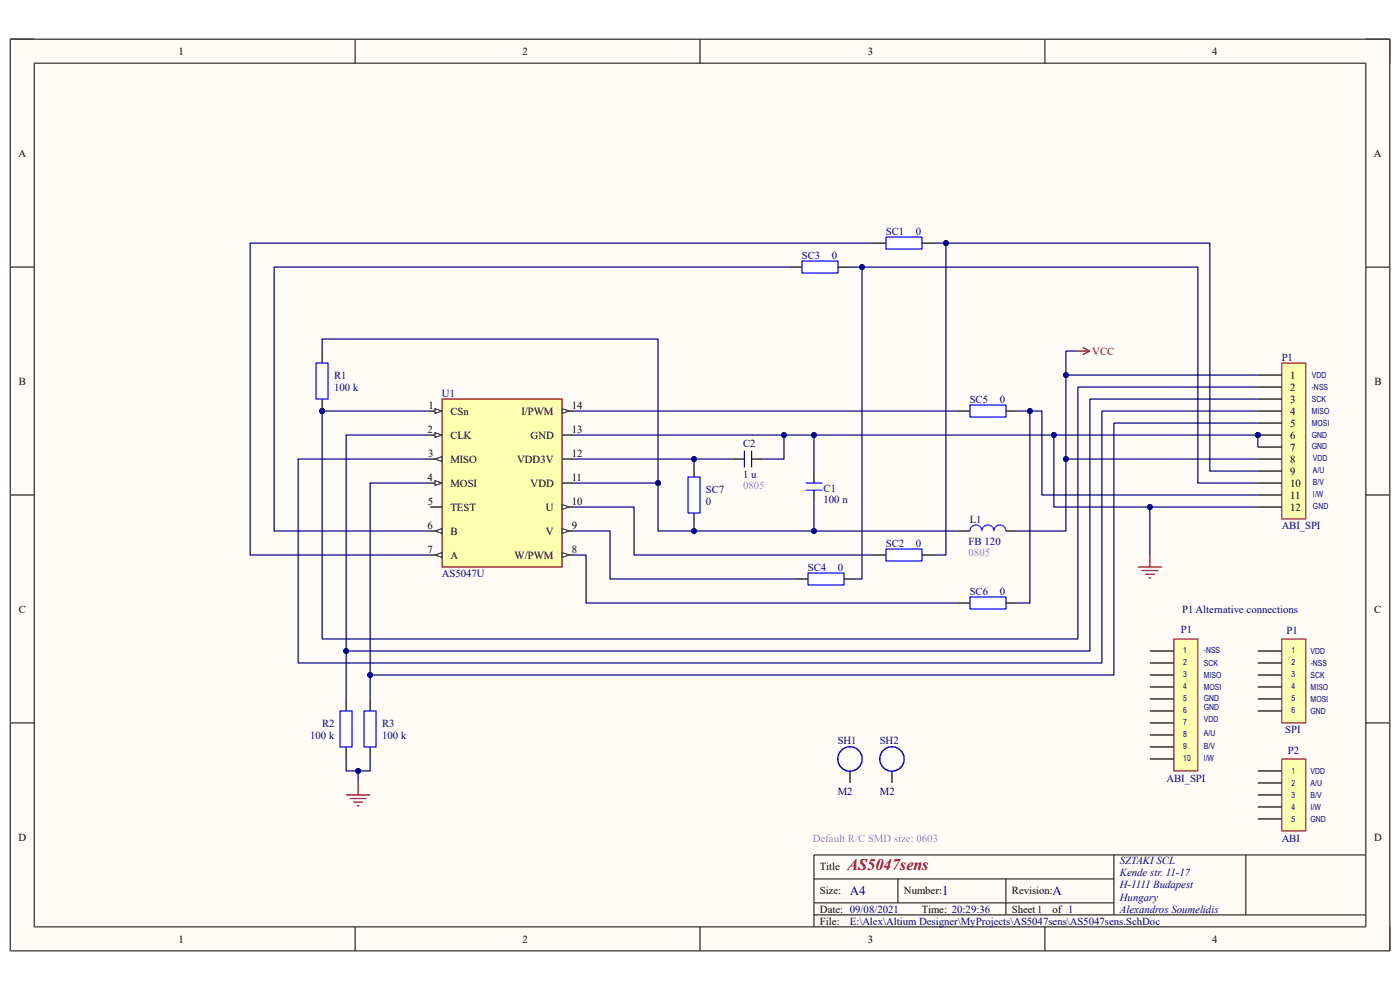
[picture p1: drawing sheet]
<svg xmlns="http://www.w3.org/2000/svg" width="297mm" height="210mm" viewBox="0 0 297 210" stroke-linecap="round" stroke-linejoin="round" font-family="sans-serif">
<path d="M2.2 8.3h292.7v193.4h-292.7z" fill-rule="evenodd" fill="#fffcf8"/>
<path d="M2.2 8.3h292.7v193.4h-292.7z" fill="none" stroke="#000" stroke-width=".21"/>
<path d="M7.3 13.4h282.5v183.2h-282.5z" fill-rule="evenodd" fill="#fffcf8"/>
<g fill="none" stroke="#000" stroke-width=".21">
<path d="M2.2 8.3h5.1M7.3 13.4h282.5v183.2h-282.5zM75.3 8.3v5.1M148.5 8.3v5.1M221.7 8.3v5.1M289.8 8.3h5.1v5.1M2.2 56.7h5.1M289.8 56.7h5.1M2.2 105h5.1M289.8 105h5.1M2.2 153.4h5.1M289.8 153.4h5.1"/>
<path d="M75.3 196.6v5.1M148.5 196.6v5.1M172.7 186.5h63.6M172.7 194.1h117.1M172.7 191.5h63.6M190.5 186.5v5M213.4 186.5v7.6M221.7 196.6v5.1M236.3 181.4v12.7M264.3 181.4v12.7M289.8 181.4h-117.1v15.2M294.9 196.6v5.1"/>
</g>
<path d="M93.8 84.7h25.4v35.6h-25.4z" fill-rule="evenodd" fill="#ffffb0"/>
<path d="M93.8 84.7h25.4v35.6h-25.4z" fill="none" stroke="#800000" stroke-width=".25"/>
<path d="M91.2 87.2h2.6" fill="none" stroke="#000" stroke-width=".25"/>
<path d="M92.3 86.7l1.5 .5-1.5 .5z" fill="#f8fcff"/>
<path d="M92.3 86.7l1.5 .5-1.5 .5z" fill="none" stroke="#000" stroke-width=".21"/>
<path d="M91.2 92.3h2.6" fill="none" stroke="#000" stroke-width=".25"/>
<path d="M92.3 91.8l1.5 .5-1.5 .5z" fill="#f8fcff"/>
<path d="M92.3 91.8l1.5 .5-1.5 .5z" fill="none" stroke="#000" stroke-width=".21"/>
<path d="M91.2 97.4h2.6" fill="none" stroke="#000" stroke-width=".25"/>
<path d="M92.3 97.4l1.5-.5v1z" fill="#f8fcff"/>
<path d="M92.3 97.4l1.5-.5v1z" fill="none" stroke="#000" stroke-width=".21"/>
<path d="M91.2 102.5h2.6" fill="none" stroke="#000" stroke-width=".25"/>
<path d="M92.3 102l1.5 .5-1.5 .5z" fill="#f8fcff"/>
<path d="M92.3 102l1.5 .5-1.5 .5z" fill="none" stroke="#000" stroke-width=".21"/>
<path d="M91.2 107.6h2.6M91.2 112.6h2.6" fill="none" stroke="#000" stroke-width=".25"/>
<path d="M92.3 112.6l1.5-.5v1.1z" fill="#f8fcff"/>
<path d="M92.3 112.6l1.5-.5v1.1z" fill="none" stroke="#000" stroke-width=".21"/>
<path d="M91.2 117.7h2.6" fill="none" stroke="#000" stroke-width=".25"/>
<path d="M92.3 117.7l1.5-.5v1z" fill="#f8fcff"/>
<path d="M92.3 117.7l1.5-.5v1z" fill="none" stroke="#000" stroke-width=".21"/>
<path d="M119.2 117.7h2.6" fill="none" stroke="#000" stroke-width=".25"/>
<path d="M119.2 117.2l1.6 .5-1.6 .5z" fill="#f8fcff"/>
<path d="M119.2 117.2l1.6 .5-1.6 .5z" fill="none" stroke="#000" stroke-width=".21"/>
<path d="M119.2 112.6h2.6" fill="none" stroke="#000" stroke-width=".25"/>
<path d="M119.2 112.1l1.6 .5-1.6 .6z" fill="#f8fcff"/>
<path d="M119.2 112.1l1.6 .5-1.6 .6z" fill="none" stroke="#000" stroke-width=".21"/>
<path d="M119.2 107.6h2.6" fill="none" stroke="#000" stroke-width=".25"/>
<path d="M119.2 107l1.6 .6-1.6 .5z" fill="#f8fcff"/>
<path d="M119.2 107l1.6 .6-1.6 .5z" fill="none" stroke="#000" stroke-width=".21"/>
<path d="M119.2 97.4h2.6M119.2 92.3h2.6M119.2 87.2h2.6M119.2 102.5h2.6" fill="none" stroke="#000" stroke-width=".25"/>
<path d="M119.2 86.7l1.6 .5-1.6 .5z" fill="#f8fcff"/>
<path d="M119.2 86.7l1.6 .5-1.6 .5z" fill="none" stroke="#000" stroke-width=".21"/>
<path d="M243.9 117.7v2.6M241.4 120.3h5.1M242.2 121h3.5M242.9 121.8h2.1M243.7 122.6h.5" fill="none" stroke="#800000" stroke-width=".25"/>
<path d="M170.9 104h3.6M170.9 102.5h3.6" fill="none" stroke="#00f" stroke-width=".25"/>
<path d="M172.7 99.9v2.6M172.7 104v2.5" fill="none" stroke="#000" stroke-width=".25"/>
<path d="M205.8 85.9h7.6v2.6h-7.6z" fill-rule="evenodd" fill="#fff"/>
<path d="M205.8 85.9h7.6v2.6h-7.6z" fill="none" stroke="#00f" stroke-width=".25"/>
<path d="M203.2 87.2h2.6M213.4 87.2h2.6" fill="none" stroke="#000" stroke-width=".25"/>
<path d="M205.8 126.6h7.6v2.6h-7.6z" fill-rule="evenodd" fill="#fff"/>
<path d="M205.8 126.6h7.6v2.6h-7.6z" fill="none" stroke="#00f" stroke-width=".25"/>
<path d="M203.2 127.9h2.6M213.4 127.9h2.6" fill="none" stroke="#000" stroke-width=".25"/>
<path d="M171.4 121.6h7.6v2.5h-7.6z" fill-rule="evenodd" fill="#fff"/>
<path d="M171.4 121.6h7.6v2.5h-7.6z" fill="none" stroke="#00f" stroke-width=".25"/>
<path d="M168.9 122.8h2.5M179 122.8h2.6" fill="none" stroke="#000" stroke-width=".25"/>
<path d="M188 116.5h7.6v2.5h-7.6z" fill-rule="evenodd" fill="#fff"/>
<path d="M188 116.5h7.6v2.5h-7.6z" fill="none" stroke="#00f" stroke-width=".25"/>
<path d="M185.4 117.7h2.6M195.6 117.7h2.5" fill="none" stroke="#000" stroke-width=".25"/>
<path d="M170.1 55.4h7.7v2.5h-7.7z" fill-rule="evenodd" fill="#fff"/>
<path d="M170.1 55.4h7.7v2.5h-7.7z" fill="none" stroke="#00f" stroke-width=".25"/>
<path d="M167.6 56.7h2.5M177.8 56.7h2.5" fill="none" stroke="#000" stroke-width=".25"/>
<path d="M188 50.3h7.6v2.5h-7.6z" fill-rule="evenodd" fill="#fff"/>
<g fill="none" stroke="#00f" stroke-width=".25">
<path d="M188 50.3h7.6v2.5h-7.6zM157.9 95.6v3.6M159.5 95.6v3.6"/>
<circle cx="180.3" cy="161" r="2.59"/>
<circle cx="189.2" cy="161" r="2.59"/>
</g>
<path d="M185.4 51.6h2.6M195.6 51.6h2.5M155.4 97.4h2.5M159.5 97.4h2.5M180.3 163.5v2.6M189.2 163.5v2.6" fill="none" stroke="#000" stroke-width=".25"/>
<path d="M228.7 74.5h2.5M229.7 73.7l1.5 .8M231.2 74.5l-1.5 .7" fill="none" stroke="#800000" stroke-width=".25"/>
<path d="M146 101.2h2.5v7.6h-2.5z" fill-rule="evenodd" fill="#fff"/>
<path d="M146 101.2h2.5v7.6h-2.5zM205.8 112.7a1.28 1.28 0 0 1 1.2-1.3 1.28 1.28 0 0 1 1.3 1.3 1.27 1.27 0 0 1 1.3-1.3 1.27 1.27 0 0 1 1.3 1.3 1.27 1.27 0 0 1 1.2-1.3 1.27 1.27 0 0 1 1.3 1.3" fill="none" stroke="#00f" stroke-width=".25"/>
<path d="M147.2 98.6v2.6M147.2 108.8v2.6M203.2 112.6h2.6M213.4 112.6h2.6" fill="none" stroke="#000" stroke-width=".25"/>
<circle cx="68.3" cy="87.2" r=".51" fill="#000080"/>
<circle cx="68.3" cy="87.2" r=".51" fill="none" stroke="#000080" stroke-width=".21"/>
<path d="M67.1 77h2.5v7.6h-2.5z" fill-rule="evenodd" fill="#fff"/>
<path d="M67.1 77h2.5v7.6h-2.5z" fill="none" stroke="#00f" stroke-width=".25"/>
<path d="M68.3 84.7v2.5" fill="none" stroke="#000" stroke-width=".25"/>
<circle cx="68.3" cy="87.2" r=".51" fill="#000080"/>
<circle cx="68.3" cy="87.2" r=".51" fill="none" stroke="#000080" stroke-width=".21"/>
<path d="M68.3 74.5v2.5" fill="none" stroke="#000" stroke-width=".25"/>
<path d="M72.2 150.8h2.5v7.7h-2.5z" fill-rule="evenodd" fill="#fff"/>
<path d="M72.2 150.8h2.5v7.7h-2.5z" fill="none" stroke="#00f" stroke-width=".25"/>
<path d="M73.4 148.3v2.5M73.4 158.5v2.5" fill="none" stroke="#000" stroke-width=".25"/>
<path d="M77.2 150.8h2.6v7.7h-2.6z" fill-rule="evenodd" fill="#fff"/>
<path d="M77.2 150.8h2.6v7.7h-2.6z" fill="none" stroke="#00f" stroke-width=".25"/>
<path d="M78.5 148.3v2.5M78.5 158.5v2.5" fill="none" stroke="#000" stroke-width=".25"/>
<path d="M73.4 168.6h5.1M74.2 169.4h3.6M75 170.2h2M75.7 170.9h.5M76 166.1v2.5" fill="none" stroke="#800000" stroke-width=".25"/>
<path d="M249 135.6h5.1v27.9h-5.1z" fill-rule="evenodd" fill="#ffffb0"/>
<path d="M249 135.6h5.1v27.9h-5.1z" fill="none" stroke="#800000" stroke-width=".21"/>
<path d="M243.9 138.1h5.1M243.9 140.6h5.1M243.9 143.2h5.1M243.9 145.7h5.1M243.9 148.3h5.1M243.9 150.8h5.1M243.9 153.4h5.1M243.9 155.9h5.1M243.9 158.5h5.1M243.9 161h5.1" fill="none" stroke="#000" stroke-width=".25"/>
<path d="M271.9 161h5.1v15.3h-5.1z" fill-rule="evenodd" fill="#ffffb0"/>
<path d="M271.9 161h5.1v15.3h-5.1z" fill="none" stroke="#800000" stroke-width=".21"/>
<path d="M271.9 135.6h5.1v17.8h-5.1z" fill-rule="evenodd" fill="#ffffb0"/>
<path d="M271.9 135.6h5.1v17.8h-5.1z" fill="none" stroke="#800000" stroke-width=".21"/>
<path d="M266.8 138.1h5.1M266.8 140.6h5.1M266.8 143.2h5.1M266.8 145.7h5.1M266.8 148.3h5.1M266.8 150.8h5.1M266.8 163.5h5.1M266.8 166.1h5.1M266.8 168.6h5.1M266.8 171.2h5.1M266.8 173.7h5.1" fill="none" stroke="#000" stroke-width=".25"/>
<circle cx="266.8" cy="92.3" r=".51" fill="#000080"/>
<circle cx="266.8" cy="92.3" r=".51" fill="none" stroke="#000080" stroke-width=".21"/>
<path d="M271.9 77h5.1v33.1h-5.1z" fill-rule="evenodd" fill="#ffffb0"/>
<path d="M271.9 77h5.1v33.1h-5.1z" fill="none" stroke="#800000" stroke-width=".21"/>
<path d="M266.8 84.7h5.1M266.8 87.2h5.1M266.8 89.7h5.1M266.8 92.3h5.1" fill="none" stroke="#000" stroke-width=".25"/>
<circle cx="266.8" cy="92.3" r=".51" fill="#000080"/>
<circle cx="266.8" cy="92.3" r=".51" fill="none" stroke="#000080" stroke-width=".21"/>
<path d="M266.8 79.6h5.1M266.8 94.8h5.1M266.8 97.4h5.1M266.8 82.1h5.1M266.8 99.9h5.1M266.8 102.5h5.1M266.8 105h5.1M266.8 107.6h5.1" fill="none" stroke="#000" stroke-width=".25"/>
<path d="M243.9 107.6v10.1" fill="none" stroke="#000080" stroke-width=".25"/>
<circle cx="243.9" cy="107.6" r=".51" fill="#000080"/>
<circle cx="243.9" cy="107.6" r=".51" fill="none" stroke="#000080" stroke-width=".21"/>
<path d="M167.6 56.7h-109.4v55.9h33M185.4 51.6h-132.3v66.1h38.1M266.8 87.2h-33v53.4h-170.5v-43.2h27.9M266.8 82.1h-38.1v53.5h-160.4v-48.4h22.9" fill="none" stroke="#000080" stroke-width=".25"/>
<circle cx="68.3" cy="87.2" r=".51" fill="#000080"/>
<circle cx="68.3" cy="87.2" r=".51" fill="none" stroke="#000080" stroke-width=".21"/>
<path d="M68.3 74.5v-2.6h71.3v30.6" fill="none" stroke="#000080" stroke-width=".25"/>
<circle cx="139.6" cy="102.5" r=".51" fill="#000080"/>
<circle cx="139.6" cy="102.5" r=".51" fill="none" stroke="#000080" stroke-width=".21"/>
<path d="M73.4 161v2.5h5.1v-2.5" fill="none" stroke="#000080" stroke-width=".25"/>
<circle cx="76" cy="163.5" r=".51" fill="#000080"/>
<circle cx="76" cy="163.5" r=".51" fill="none" stroke="#000080" stroke-width=".21"/>
<path d="M266.8 84.7h-35.6v53.4h-157.8v-45.8h17.8" fill="none" stroke="#000080" stroke-width=".25"/>
<circle cx="73.4" cy="138.1" r=".51" fill="#000080"/>
<circle cx="73.4" cy="138.1" r=".51" fill="none" stroke="#000080" stroke-width=".21"/>
<path d="M266.8 89.7h-30.5v53.5h-157.8v-40.7h12.7" fill="none" stroke="#000080" stroke-width=".25"/>
<circle cx="78.5" cy="143.2" r=".51" fill="#000080"/>
<circle cx="78.5" cy="143.2" r=".51" fill="none" stroke="#000080" stroke-width=".21"/>
<path d="M121.8 112.6h7.6v10.2h39.5M121.8 102.5h17.8v10.1h33.1v-6.1M121.8 117.7h2.5v10.2h78.9M121.8 107.6h12.7v10.1h50.9" fill="none" stroke="#000080" stroke-width=".25"/>
<circle cx="139.6" cy="102.5" r=".51" fill="#000080"/>
<circle cx="139.6" cy="102.5" r=".51" fill="none" stroke="#000080" stroke-width=".21"/>
<circle cx="147.2" cy="112.6" r=".51" fill="#000080"/>
<circle cx="147.2" cy="112.6" r=".51" fill="none" stroke="#000080" stroke-width=".21"/>
<circle cx="172.7" cy="112.6" r=".51" fill="#000080"/>
<circle cx="172.7" cy="112.6" r=".51" fill="none" stroke="#000080" stroke-width=".21"/>
<path d="M121.8 97.4h33.6" fill="none" stroke="#000080" stroke-width=".25"/>
<circle cx="147.2" cy="97.4" r=".51" fill="#000080"/>
<circle cx="147.2" cy="97.4" r=".51" fill="none" stroke="#000080" stroke-width=".21"/>
<path d="M121.8 92.3h101.8v15.3h43.2" fill="none" stroke="#000080" stroke-width=".25"/>
<circle cx="166.3" cy="92.3" r=".51" fill="#000080"/>
<circle cx="166.3" cy="92.3" r=".51" fill="none" stroke="#000080" stroke-width=".21"/>
<circle cx="172.7" cy="92.3" r=".51" fill="#000080"/>
<circle cx="172.7" cy="92.3" r=".51" fill="none" stroke="#000080" stroke-width=".21"/>
<circle cx="223.6" cy="92.3" r=".51" fill="#000080"/>
<circle cx="223.6" cy="92.3" r=".51" fill="none" stroke="#000080" stroke-width=".21"/>
<circle cx="243.9" cy="107.6" r=".51" fill="#000080"/>
<circle cx="243.9" cy="107.6" r=".51" fill="none" stroke="#000080" stroke-width=".21"/>
<path d="M121.8 87.2h81.4M166.3 92.3v5.1h-4.3" fill="none" stroke="#000080" stroke-width=".25"/>
<circle cx="166.3" cy="92.3" r=".51" fill="#000080"/>
<circle cx="166.3" cy="92.3" r=".51" fill="none" stroke="#000080" stroke-width=".21"/>
<path d="M172.7 112.6h30.5" fill="none" stroke="#000080" stroke-width=".25"/>
<circle cx="172.7" cy="112.6" r=".51" fill="#000080"/>
<circle cx="172.7" cy="112.6" r=".51" fill="none" stroke="#000080" stroke-width=".21"/>
<path d="M180.3 56.7h2.6" fill="none" stroke="#000080" stroke-width=".25"/>
<circle cx="182.9" cy="56.7" r=".51" fill="#000080"/>
<circle cx="182.9" cy="56.7" r=".51" fill="none" stroke="#000080" stroke-width=".21"/>
<path d="M266.8 102.5h-12.7v-45.8h-71.2v66.1h-1.3" fill="none" stroke="#000080" stroke-width=".25"/>
<circle cx="182.9" cy="56.7" r=".51" fill="#000080"/>
<circle cx="182.9" cy="56.7" r=".51" fill="none" stroke="#000080" stroke-width=".21"/>
<path d="M266.8 99.9h-10.1v-48.3h-56v66.1h-2.6" fill="none" stroke="#000080" stroke-width=".25"/>
<circle cx="200.7" cy="51.6" r=".51" fill="#000080"/>
<circle cx="200.7" cy="51.6" r=".51" fill="none" stroke="#000080" stroke-width=".21"/>
<path d="M198.1 51.6h2.6" fill="none" stroke="#000080" stroke-width=".25"/>
<circle cx="200.7" cy="51.6" r=".51" fill="#000080"/>
<circle cx="200.7" cy="51.6" r=".51" fill="none" stroke="#000080" stroke-width=".21"/>
<path d="M216 87.2h2.5v40.7h-2.5" fill="none" stroke="#000080" stroke-width=".25"/>
<circle cx="218.5" cy="87.2" r=".51" fill="#000080"/>
<circle cx="218.5" cy="87.2" r=".51" fill="none" stroke="#000080" stroke-width=".21"/>
<path d="M266.8 97.4h-40.7v15.2h-10.1" fill="none" stroke="#000080" stroke-width=".25"/>
<circle cx="226.1" cy="97.4" r=".51" fill="#000080"/>
<circle cx="226.1" cy="97.4" r=".51" fill="none" stroke="#000080" stroke-width=".21"/>
<path d="M218.5 87.2h2.5v17.8h45.8" fill="none" stroke="#000080" stroke-width=".25"/>
<circle cx="218.5" cy="87.2" r=".51" fill="#000080"/>
<circle cx="218.5" cy="87.2" r=".51" fill="none" stroke="#000080" stroke-width=".21"/>
<path d="M223.6 92.3h43.2v2.5" fill="none" stroke="#000080" stroke-width=".25"/>
<circle cx="266.8" cy="92.3" r=".51" fill="#000080"/>
<circle cx="266.8" cy="92.3" r=".51" fill="none" stroke="#000080" stroke-width=".21"/>
<circle cx="223.6" cy="92.3" r=".51" fill="#000080"/>
<circle cx="223.6" cy="92.3" r=".51" fill="none" stroke="#000080" stroke-width=".21"/>
<path d="M266.8 79.6h-40.7v17.8" fill="none" stroke="#000080" stroke-width=".25"/>
<circle cx="226.1" cy="97.4" r=".51" fill="#000080"/>
<circle cx="226.1" cy="97.4" r=".51" fill="none" stroke="#000080" stroke-width=".21"/>
<circle cx="226.1" cy="79.6" r=".51" fill="#000080"/>
<circle cx="226.1" cy="79.6" r=".51" fill="none" stroke="#000080" stroke-width=".21"/>
<path d="M228.7 74.5h-2.6v5.1" fill="none" stroke="#000080" stroke-width=".25"/>
<circle cx="226.1" cy="79.6" r=".51" fill="#000080"/>
<circle cx="226.1" cy="79.6" r=".51" fill="none" stroke="#000080" stroke-width=".21"/>
<path d="M73.4 138.1v10.2" fill="none" stroke="#000080" stroke-width=".25"/>
<circle cx="73.4" cy="138.1" r=".51" fill="#000080"/>
<circle cx="73.4" cy="138.1" r=".51" fill="none" stroke="#000080" stroke-width=".21"/>
<path d="M76 163.5v2.6" fill="none" stroke="#000080" stroke-width=".25"/>
<circle cx="76" cy="163.5" r=".51" fill="#000080"/>
<circle cx="76" cy="163.5" r=".51" fill="none" stroke="#000080" stroke-width=".21"/>
<path d="M78.5 143.2v5.1" fill="none" stroke="#000080" stroke-width=".25"/>
<circle cx="78.5" cy="143.2" r=".51" fill="#000080"/>
<circle cx="78.5" cy="143.2" r=".51" fill="none" stroke="#000080" stroke-width=".21"/>
<path d="M147.2 111.4v1.2" fill="none" stroke="#000080" stroke-width=".25"/>
<circle cx="147.2" cy="112.6" r=".51" fill="#000080"/>
<circle cx="147.2" cy="112.6" r=".51" fill="none" stroke="#000080" stroke-width=".21"/>
<path d="M147.2 97.4v1.2" fill="none" stroke="#000080" stroke-width=".25"/>
<circle cx="147.2" cy="97.4" r=".51" fill="#000080"/>
<circle cx="147.2" cy="97.4" r=".51" fill="none" stroke="#000080" stroke-width=".21"/>
<path d="M172.7 92.3v7.6" fill="none" stroke="#000080" stroke-width=".25"/>
<circle cx="172.7" cy="92.3" r=".51" fill="#000080"/>
<circle cx="172.7" cy="92.3" r=".51" fill="none" stroke="#000080" stroke-width=".21"/>
<text font-size="3.4" fill="#800000" x="179.8" y="184.7">AS5047sens</text>
<g font-size="2.8" fill="#000080">
<text x="180.3" y="189.9">A4</text>
<text x="199.9" y="189.9">1</text>
<text x="223.3" y="189.9">A</text>
</g>
<g font-size="2.3">
<text x="37.9" y="11.6">1</text>
<text x="110.9" y="11.6">2</text>
<text x="184.1" y="11.6">3</text>
<text x="257.2" y="11.6">4</text>
<text x="3.9" y="33.2">A</text>
<text x="291.5" y="33.2">A</text>
<text x="4" y="81.6">B</text>
<text x="273.7" y="82.9">2</text>
<text x="273.7" y="80.3">1</text>
<text x="291.6" y="81.6">B</text>
<text x="90.9" y="86.7">1</text>
<text x="95.5" y="88">CSn</text>
<text x="110.6" y="88">I/PWM</text>
<text x="121.3" y="86.7">14</text>
<text x="273.7" y="85.4">3</text>
<text x="273.7" y="88">4</text>
<text x="90.7" y="91.8">2</text>
<text x="95.5" y="93">CLK</text>
<text x="112.6" y="93">GND</text>
<text x="121.3" y="91.8">13</text>
<text x="273.7" y="90.5">5</text>
<text x="273.7" y="93">6</text>
<text x="273.7" y="95.6">7</text>
<text x="90.7" y="101.9">4</text>
<text x="90.8" y="96.9">3</text>
<text x="95.5" y="98.1">MISO</text>
<text x="109.7" y="98.1">VDD3V</text>
<text x="121.3" y="101.9">11</text>
<text x="121.3" y="96.9">12</text>
<text x="273.7" y="98.1">8</text>
<text x="273.7" y="100.7">9</text>
<text x="90.8" y="107.1">5</text>
<text x="95.5" y="103.2">MOSI</text>
<text x="112.6" y="103.2">VDD</text>
<text x="121.3" y="107.1">10</text>
<text x="273.7" y="103.2">10</text>
<text x="273.7" y="105.8">11</text>
<text x="90.7" y="112.1">6</text>
<text x="95.5" y="108.3">TEST</text>
<text x="95.5" y="113.4">B</text>
<text x="115.8" y="113.4">V</text>
<text x="115.8" y="108.3">U</text>
<text x="121.3" y="112.1">9</text>
<text x="273.7" y="108.3">12</text>
<text x="90.7" y="117.2">7</text>
<text x="95.5" y="118.5">A</text>
<text x="109.2" y="118.5">W/PWM</text>
<text x="121.3" y="117.2">8</text>
<text x="4" y="130">C</text>
<text x="291.5" y="130">C</text>
<text x="3.9" y="178.3">D</text>
<text x="291.5" y="178.3">D</text>
<text x="173.9" y="184.7">Title</text>
<text x="173.9" y="189.7">Size:</text>
<text x="191.8" y="189.7">Number:</text>
<text x="214.7" y="189.7">Revision:</text>
<text x="173.9" y="193.6">Date: 09/08/2021</text>
<text x="173.9" y="196.1">File:</text>
<text x="195.6" y="193.6">Time: 20:29:36</text>
<text x="214.7" y="193.6">Sheet1</text>
<text x="223.3" y="193.6">of 1</text>
<text x="37.9" y="199.9">1</text>
<text x="110.9" y="199.9">2</text>
<text x="184.1" y="199.9">3</text>
<text x="257.2" y="199.9">4</text>
</g>
<g font-size="2.3" fill="#000080">
<text x="188" y="49.8">SC1</text>
<text x="194.3" y="49.8">0</text>
<text x="170.1" y="54.9">SC3</text>
<text x="176.5" y="54.9">0</text>
<text x="271.9" y="76.5">P1</text>
<text x="70.9" y="80.3">R1</text>
<text x="70.9" y="82.9">100 k</text>
<text x="93.8" y="84.2">U1</text>
<text x="205.7" y="85.4">SC5</text>
<text x="212.1" y="85.4">0</text>
<text x="157.6" y="94.8">C2</text>
<text x="157.6" y="101.4">1 u</text>
<text x="149.8" y="104.5">SC7</text>
<text x="149.8" y="107.1">0</text>
<text x="174.7" y="104.3">C1</text>
<text x="174.7" y="106.8">100 n</text>
<text x="205.7" y="110.9">L1</text>
<text x="271.9" y="112.1">ABI_SPI</text>
<text x="188" y="116">SC2</text>
<text x="194.3" y="116">0</text>
<text x="205.5" y="115.7">FB 120</text>
<text x="93.8" y="122.3">AS5047U</text>
<text x="171.4" y="121">SC4</text>
<text x="177.8" y="121">0</text>
<text x="205.7" y="126.2">SC6</text>
<text x="212.1" y="126.2">0</text>
<text x="250.8" y="130">P1 Alternative connections</text>
<text x="250.5" y="134.3">P1</text>
<text x="273" y="134.5">P1</text>
<text x="68.3" y="154.1">R2</text>
<text x="81.1" y="154.1">R3</text>
<text x="272.7" y="155.4">SPI</text>
<text x="65.8" y="156.7">100 k</text>
<text x="81.1" y="156.7">100 k</text>
<text x="177.7" y="157.9">SH1</text>
<text x="186.6" y="157.9">SH2</text>
<text x="273.2" y="160">P2</text>
<text x="247.5" y="165.8">ABI_SPI</text>
<text x="177.7" y="168.7">M2</text>
<text x="186.6" y="168.7">M2</text>
<text x="271.9" y="178.6">ABI</text>
<text x="237.6" y="183.4">SZTAKI SCL</text>
<text x="237.6" y="185.9">Kende str. 11-17</text>
<text x="237.6" y="188.5">H-1111 Budapest</text>
<text x="237.6" y="191.1">Hungary</text>
<text x="180.3" y="196.1">E:\Alex\Altium Designer\MyProjects\AS5047sens\AS5047sens.SchDoc</text>
<text x="237.6" y="193.6">Alexandros Soumelidis</text>
</g>
<text font-size="2.3" fill="#800000" x="231.7" y="75.2">VCC</text>
<g font-size="2.3" fill="#f0f">
<text x="157.6" y="103.8">0805</text>
<text x="205.5" y="118">0805</text>
<text x="172.4" y="178.6">Default R/C SMD size: 0603</text>
</g>
<g font-size="1.8" fill="#000080">
<text x="278.3" y="80.2">VDD</text>
<text x="278.3" y="82.7">-NSS</text>
<text x="278.3" y="87.8">MISO</text>
<text x="278.3" y="85.3">SCK</text>
<text x="278.3" y="90.4">MOSI</text>
<text x="278.3" y="92.9">GND</text>
<text x="278.3" y="95.2">GND</text>
<text x="278.6" y="100.3">A/U</text>
<text x="278.6" y="97.7">VDD</text>
<text x="278.6" y="102.8">B/V</text>
<text x="278.6" y="105.4">I/W</text>
<text x="278.6" y="107.9">GND</text>
<text x="251" y="138.5">1</text>
<text x="251" y="141">2</text>
<text x="251" y="143.6">3</text>
<text x="255.4" y="143.8">MISO</text>
<text x="255.4" y="141.3">SCK</text>
<text x="255.4" y="138.5">-NSS</text>
<text x="274" y="138.5">1</text>
<text x="274" y="141">2</text>
<text x="274" y="143.6">3</text>
<text x="278" y="138.7">VDD</text>
<text x="278" y="143.8">SCK</text>
<text x="278" y="141.3">-NSS</text>
<text x="251" y="146.1">4</text>
<text x="251" y="148.6">5</text>
<text x="255.4" y="146.3">MOSI</text>
<text x="255.4" y="148.6">GND</text>
<text x="274" y="146.1">4</text>
<text x="274" y="148.6">5</text>
<text x="278" y="146.3">MISO</text>
<text x="278" y="148.9">MOSI</text>
<text x="251" y="151.2">6</text>
<text x="251" y="153.8">7</text>
<text x="255.4" y="150.7">GND</text>
<text x="255.4" y="153.2">VDD</text>
<text x="274" y="151.2">6</text>
<text x="278" y="151.5">GND</text>
<text x="251" y="158.8">9</text>
<text x="251" y="156.3">8</text>
<text x="251" y="161.4">10</text>
<text x="255.4" y="156">A/U</text>
<text x="255.4" y="158.8">B/V</text>
<text x="255.4" y="161.4">I/W</text>
<text x="274" y="164.2">1</text>
<text x="274" y="166.7">2</text>
<text x="278" y="164.2">VDD</text>
<text x="278" y="166.7">A/U</text>
<text x="274" y="169.2">3</text>
<text x="274" y="171.8">4</text>
<text x="278" y="169.2">B/V</text>
<text x="278" y="171.8">I/W</text>
<text x="274" y="174.4">5</text>
<text x="278" y="174.4">GND</text>
</g>
</svg>
